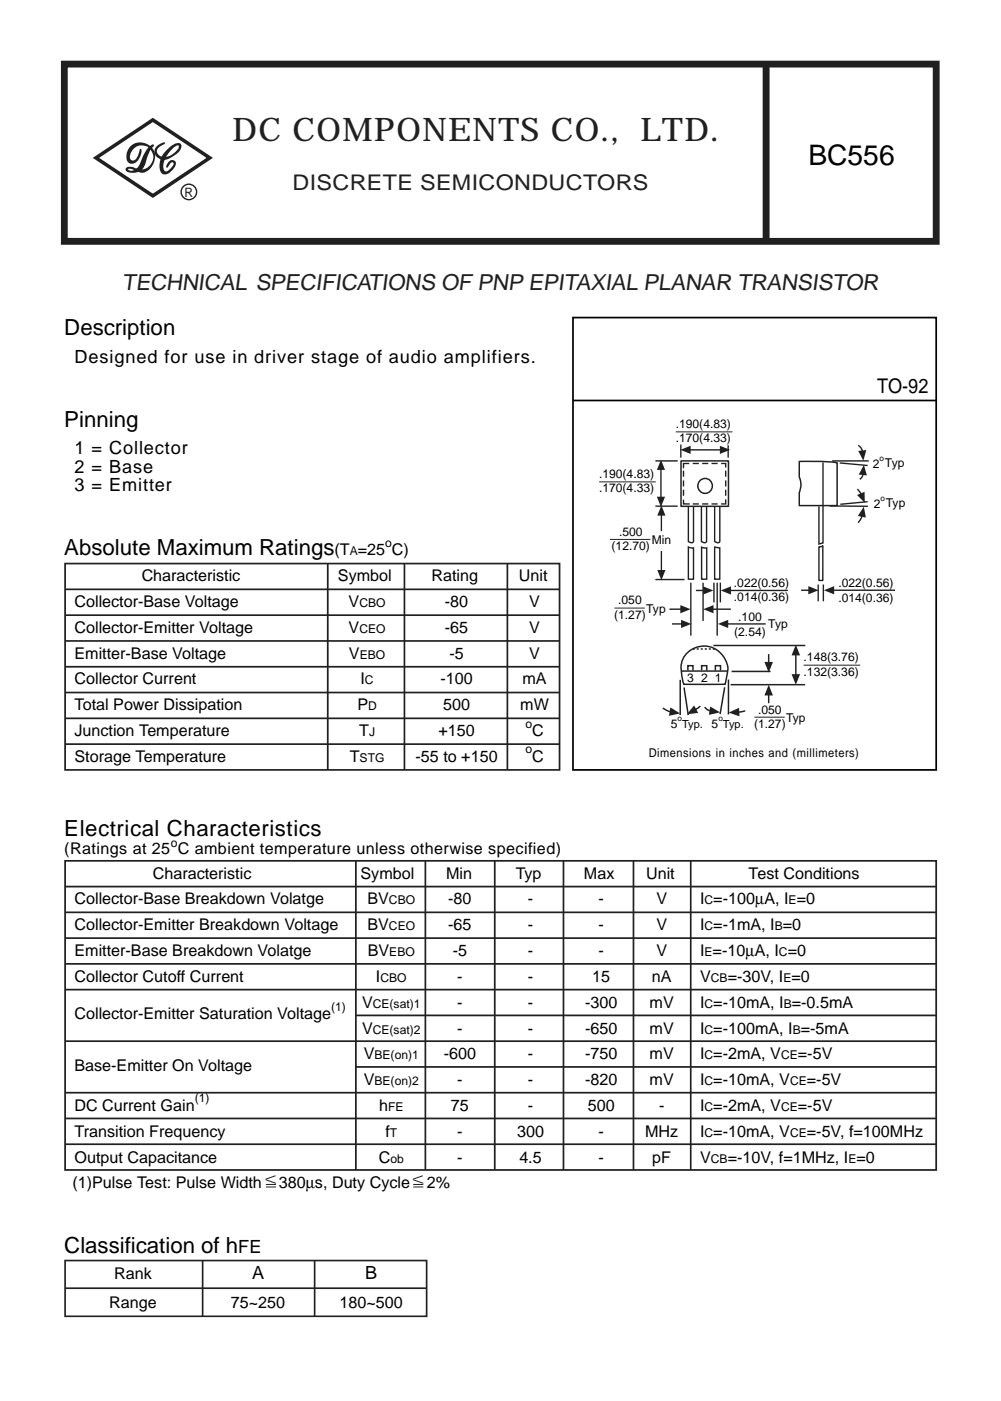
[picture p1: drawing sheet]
<svg xmlns="http://www.w3.org/2000/svg" width="175mm" height="245mm" viewBox="0 0 175 245" stroke-linecap="round" stroke-linejoin="round" font-family="sans-serif">
<path d="M11.2 11.2h152.4v31h-152.4z" fill="none" stroke="#231f20" stroke-width="1.2" stroke-linecap="butt"/>
<path d="M16.8 27.6l9.9-6.6 10 6.6-10 6.6z" fill="none" stroke="#231f20" stroke-width=".62" stroke-linecap="butt"/>
<circle cx="33" cy="33.5" r="1.35" fill="none" stroke="#231f20" stroke-width=".24"/>
<g fill="#231f20">
<path d="M22.7 25.7a2.58 2.58 0 0 1 3.6-.1 2.58 2.58 0 0 1 .2 3.6 1.95 1.95 0 0 1-2.9 .6l-.9-.3h-.3v.1a1.46 1.46 0 0 0 2.1-1 5.3 5.3 0 0 1 2.1-3.3h.2l.1 .1a6.9 6.9 0 0 0-1.6 3.4 2.2 2.2 0 0 1-3.3 1.1l-.1-.3a.99 .99 0 0 1 1.5-.3 2.16 2.16 0 0 0 3.1-.7 2.16 2.16 0 0 0-.9-3 2.08 2.08 0 0 0-2.9 2.1l.3 .3a1.03 1.03 0 0 0 1.2-1l.2-.7 .1-.3h.1a2.23 2.23 0 0 1-1.6 2.6 1.11 1.11 0 0 1-.9-1.5l.3-1z"/>
<path d="M27.3 25.7a2.44 2.44 0 0 1 1.4-.8l.1 .2-.5 .3a1.02 1.02 0 0 0-.9 1 1.02 1.02 0 0 0 1 1 3 3 0 0 0 2.9-1.7l-.1-.2a1.57 1.57 0 0 0-1.4 .8 3.6 3.6 0 0 0-1.2 3.3l.2 .3a.81 .81 0 0 0 1-.4 .93 .93 0 0 0 .5-1.1 1.05 1.05 0 0 0-1 .9h-.2a1.02 1.02 0 0 1 .4-1.1 1.02 1.02 0 0 1 1.2 0 1.66 1.66 0 0 1-.8 1.7 1.08 1.08 0 0 1-1.2 .6 1.08 1.08 0 0 1-.8-1.1 4.4 4.4 0 0 1 3.2-4.4h.3a.71 .71 0 0 1 .2 1.1 4.9 4.9 0 0 1-2.8 1.8 1.47 1.47 0 0 1-1.5-.6 1.47 1.47 0 0 1 0-1.6z"/>
</g>
<path d="M133.9 11.2v31" fill="none" stroke="#231f20" stroke-width="1.2" stroke-linecap="butt"/>
<path d="M100.2 70h63.4" fill="none" stroke="#000" stroke-width=".3"/>
<path d="M140.5 116.2h9.9M131.9 125.3h5.3" fill="none" stroke="#231f20" stroke-width=".17"/>
<path d="M119 80.5h8.3v8h-8.3zM139.7 80.6h3.8l2.8 .3v7.5h-6.6l.1-2.4a3.1 3.1 0 0 0-.1-2.7zM118.9 118.8v6.1M119.1 117.3h8.1M120.2 114a4.2 4.2 0 0 1 5.1-.4 4.2 4.2 0 0 1 1.7 4.7l-.2 1.3h-7.3a6.9 6.9 0 0 1-.1-4.4zM124.7 112.8h16.1M127.3 118.8v6.1M127.7 119.7h13M127.9 117.3h6.8M119.6 120.1l.7 4.9M126.7 120.1l-.8 4.7" fill="none" stroke="#231f20" stroke-width=".26"/>
<g fill="none" stroke="#231f20" stroke-width=".24">
<path d="M119 77.7v2.3M127.3 77.8v2.2M114.6 88.5h3.9M114.6 80.5h3.9M119.5 87.3v.8h1.1M119.5 82.2v1.1M119.5 84v1M119.5 85.6v1M120.3 95.6l.9 .1v5.5h-.9zM120.3 88.5v6.1a.65 .65 0 0 0 .9 .1v-6.1M120.5 81h-1v.8M121.1 81h1.1"/>
<path d="M121.1 88.1h1.1M122.6 95.6l.9 .1v5.5h-.9zM122.7 81h1.1M122.7 88.1h1.1M123.5 88.5v6.2a.65 .65 0 0 1-.9-.1v-6.1M124.4 81h1M124.4 88.1h1M124.9 95.6l.9 .1v5.5h-.9zM125.8 88.5v6.2a.65 .65 0 0 1-.9-.1v-6.1M126.1 81h.8v.7M126.9 87.3v.8h-.8M126.9 82.2v1.1"/>
<path d="M126.9 84v1M126.9 85.6v1M143.2 95.6l.6-.2v6h-.6zM143.9 80.8v14.1l-.7 .2v-6.6M145 88.4l6.7 .1M145.5 80.5h6.4M146.8 80.9l4.9 .4M151.7 87.7l-4.8 .4M114.6 101.3h5.1M120.8 101.8v9.3M122.9 101.8v6.7M124.6 106.5h3.2"/>
<path d="M124.8 101.8v3.5M125.4 101.8v9.3M125.9 101.8v3.5M143 102.1v3M143.9 102.1v3"/>
</g>
<path d="M121.1 113.4h4" fill="none" stroke="#231f20" stroke-width=".26" stroke-dasharray=".4 .4" stroke-linecap="butt"/>
<path d="M122.9 106.5l1.8-.8v1.5z" fill="#231f20"/>
<path d="M117 106.5h2" fill="none" stroke="#231f20" stroke-width=".24"/>
<path d="M118.9 105.7l1.8 .8-1.8 .7z" fill="#231f20"/>
<path d="M117.5 109h1.7" fill="none" stroke="#231f20" stroke-width=".24"/>
<path d="M119.1 108.3l1.7 .7-1.7 .7z" fill="#231f20"/>
<path d="M127.2 109h6.6" fill="none" stroke="#231f20" stroke-width=".24"/>
<path d="M125.5 109l1.8-.7v1.4z" fill="#231f20"/>
<path d="M140 103.1h1.4" fill="none" stroke="#231f20" stroke-width=".24"/>
<path d="M141.3 102.4l1.8 .7-1.8 .8z" fill="#231f20"/>
<path d="M145.7 103.1h10.8" fill="none" stroke="#231f20" stroke-width=".24"/>
<path d="M144 103.1l1.8-.7v1.5z" fill="#231f20"/>
<path d="M115.6 96.3v3.4" fill="none" stroke="#231f20" stroke-width=".24"/>
<path d="M114.9 99.6h1.4l-.7 1.8z" fill="#231f20"/>
<path d="M115.6 90v2.8" fill="none" stroke="#231f20" stroke-width=".24"/>
<path d="M115.6 88.3l.7 1.8h-1.4z" fill="#231f20"/>
<path d="M115.5 82v4.9" fill="none" stroke="#231f20" stroke-width=".24"/>
<g fill="#231f20">
<path d="M115.5 80.3l.8 1.8h-1.5z"/>
<path d="M114.8 86.8h1.5l-.8 1.8z"/>
</g>
<path d="M120.6 78.6h5.4" fill="none" stroke="#231f20" stroke-width=".24"/>
<g fill="#231f20">
<path d="M118.9 78.6l1.8-.7v1.4z"/>
<path d="M125.8 77.9l1.8 .7-1.8 .7z"/>
</g>
<path d="M134.4 114.3v1.5" fill="none" stroke="#231f20" stroke-width=".26"/>
<path d="M133.6 115.7h1.5l-.7 1.8z" fill="#231f20"/>
<path d="M134.4 121.4v1.5" fill="none" stroke="#231f20" stroke-width=".26"/>
<path d="M134.4 119.7l.7 1.8h-1.5z" fill="#231f20"/>
<path d="M139.1 114.4v3.5" fill="none" stroke="#231f20" stroke-width=".26"/>
<g fill="#231f20">
<path d="M139.1 112.7l.8 1.8h-1.5z"/>
<path d="M138.4 117.8h1.5l-.8 1.9z"/>
</g>
<path d="M122.4 123.4l-.8 .6" fill="none" stroke="#231f20" stroke-width=".26"/>
<path d="M121.3 123.3l.7 1.3-1.9 .2z" fill="#231f20"/>
<path d="M115.9 123.7l1.3 .7" fill="none" stroke="#231f20" stroke-width=".26"/>
<path d="M117.2 123.6l1.7 1.1-2 .4z" fill="#231f20"/>
<path d="M123.2 123.6l.5 .5 .5 .1" fill="none" stroke="#231f20" stroke-width=".26"/>
<path d="M124.1 123.5l1.8 1-2 .4z" fill="#231f20"/>
<path d="M130.3 124.2l-1.2 .2" fill="none" stroke="#231f20" stroke-width=".26"/>
<path d="M127.4 124.5l1.8-.8 .1 1.5z" fill="#231f20"/>
<path d="M150.7 90.2l-.7 1.1" fill="none" stroke="#231f20" stroke-width=".24"/>
<path d="M151 88.5l.4 1.9-1.4-.2z" fill="#231f20"/>
<path d="M149.9 85.5l.6 .8" fill="none" stroke="#231f20" stroke-width=".24"/>
<path d="M149.8 86.5l1.3-.6 .1 2z" fill="#231f20"/>
<path d="M150.8 82.9l-.1 .4-.4 .5" fill="none" stroke="#231f20" stroke-width=".24"/>
<path d="M151 81.2l.5 1.9-1.4-.2z" fill="#231f20"/>
<path d="M150 77.8l.6 .6 .1 .4" fill="none" stroke="#231f20" stroke-width=".24"/>
<path d="M150 78.8l1.4-.2-.5 1.9z" fill="#231f20"/>
<circle cx="123.3" cy="84.9" r="1.29" fill="none" stroke="#231f20" stroke-width=".26"/>
<path d="M121.6 103.2h1.4" fill="none" stroke="#231f20" stroke-width=".24"/>
<path d="M122.9 102.5l1.8 .7-1.8 .7z" fill="#231f20"/>
<path d="M127.7 103.2h10" fill="none" stroke="#231f20" stroke-width=".24"/>
<path d="M126 103.2l1.8-.7v1.4z" fill="#231f20"/>
<path d="M118.1 75.5h9.9M104.7 84.2h9.9M106.6 94.3h7.1M107.4 106.3h5.3M46.5 206.2l1.7 .6M46.5 207.4h1.7M46.5 207h1.7M48.2 205.5l-1.8 .6M72.2 206.2l1.8 .6M72.2 207.4h1.8M72.2 207h1.8M73.9 205.5l-1.8 .6" fill="none" stroke="#231f20" stroke-width=".17"/>
<path d="M120.2 117.2v-.9h.9v.9M122.6 117.2v-.9h.9v.9M125 117.2v-.9h1v.9" fill="none" stroke="#231f20" stroke-width=".26"/>
<path d="M100.2 55.5h63.4v79h-63.4z" fill="none" stroke="#000" stroke-width=".3"/>
<g fill="none" stroke="#231f20" stroke-width=".3">
<path d="M11.4 98.5h86.4v36h-86.4zM57.3 98.5v36M70.7 98.5v36M88.7 98.5v36M11.4 103h86.4M11.4 116.5h86.4M11.4 112h86.4M11.4 107.5h86.4M11.4 121h86.4M11.4 125.5h86.4M11.4 130h86.4M11.4 150.4h152.2v54.1h-152.2z"/>
<path d="M11.4 154.9h152.2M11.4 159.4h152.2M62.2 150.4v54.1M74.4 150.4v54.1M86.5 150.4v54.1M98.5 150.4v54.1M110.7 150.4v54.1M120.7 150.4v54.1M11.4 172.9h152.2M11.4 163.9h152.2M11.4 168.4h152.2M62.2 177.4h101.4"/>
<path d="M11.4 181.9h152.2M11.4 195.5h152.2M11.4 191h152.2M11.4 200h152.2M62.2 186.4h101.4"/>
</g>
<path d="M11.4 220.3h63.2v9.7h-63.2zM11.4 225.1h63.2M35.4 220.3v9.7M55 220.3v9.7" fill="none" stroke="#231f20" stroke-width=".29"/>
<text font-size="5.7" fill="#231f20" x="40.6" y="24.7">DC COMPONENTS CO., LTD.</text>
<text font-size="4.9" x="141.3" y="28.9">BC556</text>
<text font-size="3.9" fill="#231f20" x="21.4" y="50.7">TECHNICAL SPECIFICATIONS OF PNP EPITAXIAL PLANAR TRANSISTOR</text>
<g font-size="3.9">
<text x="11.2" y="58.6">Description</text>
<text x="11.2" y="74.7">Pinning</text>
<text x="11.2" y="97">Absolute Maximum Ratings</text>
<text x="11.2" y="146.1">Electrical Characteristics</text>
<text x="11.2" y="219">Classification of h</text>
</g>
<text font-size="3.8" fill="#231f20" x="51.1" y="33.2">DISCRETE SEMICONDUCTORS</text>
<text font-size="3.5" x="153.4" y="68.6">TO-92</text>
<g font-size="3.2">
<text x="13" y="63.4">Designed for use in driver stage of audio amplifiers.</text>
<text x="13" y="79.4">1 = Collector</text>
<text x="13" y="82.6">2 = Base</text>
<text x="13" y="85.8">3 = Emitter</text>
<text x="41.7" y="219">FE</text>
<text x="44.1" y="223.6">A</text>
<text x="63.8" y="223.6">B</text>
</g>
<g font-size="2.8">
<text x="24.8" y="101.5">Characteristic</text>
<text x="58.5" y="97">(T =25 C)</text>
<text x="59.1" y="101.5">Symbol</text>
<text x="75.4" y="101.5">Rating</text>
<text x="90.7" y="101.5">Unit</text>
<text x="13" y="106.1">Collector-Base Voltage</text>
<text x="60.9" y="106.1">V</text>
<text x="77.8" y="106.1">-80</text>
<text x="92.5" y="106.1">V</text>
<text x="13" y="110.6">Collector-Emitter Voltage</text>
<text x="60.9" y="110.6">V</text>
<text x="77.8" y="110.6">-65</text>
<text x="92.5" y="110.6">V</text>
<text x="13" y="115.1">Emitter-Base Voltage</text>
<text x="13" y="119.6">Collector Current</text>
<text x="61" y="115.1">V</text>
<text x="63" y="119.6">I</text>
<text x="77" y="119.6">-100</text>
<text x="78.6" y="115.1">-5</text>
<text x="91.3" y="119.6">mA</text>
<text x="92.5" y="115.1">V</text>
<text x="13" y="124.1">Total Power Dissipation</text>
<text x="62.5" y="124.1">P</text>
<text x="77.5" y="124.1">500</text>
<text x="90.9" y="124.1">mW</text>
<text x="13" y="128.6">Junction Temperature</text>
<text x="62.8" y="128.6">T</text>
<text x="76.6" y="128.6">+150</text>
<text x="93" y="128.6">C</text>
<text x="13" y="133.2">Storage Temperature</text>
<text x="61.1" y="133.2">T</text>
<text x="72.6" y="133.2">-55 to +150</text>
<text x="93" y="133.2">C</text>
<text x="11.2" y="149.2">(Ratings at 25 C ambient temperature unless otherwise specified)</text>
<text x="26.7" y="153.5">Characteristic</text>
<text x="63" y="153.5">Symbol</text>
<text x="78" y="153.5">Min</text>
<text x="90.2" y="153.5">Typ</text>
<text x="102.1" y="153.5">Max</text>
<text x="112.9" y="153.5">Unit</text>
<text x="130.9" y="153.5">Test Conditions</text>
<text x="13" y="158">Collector-Base Breakdown Volatge</text>
<text x="64.2" y="158">BV</text>
<text x="78.4" y="158">-80</text>
<text x="92.3" y="158">-</text>
<text x="104.6" y="158">-</text>
<text x="114.7" y="158">V</text>
<text x="122.4" y="158">I =-100µA, I =0</text>
<text x="13" y="167.1">Emitter-Base Breakdown Volatge</text>
<text x="13" y="162.6">Collector-Emitter Breakdown Voltage</text>
<text x="64.2" y="162.6">BV</text>
<text x="64.3" y="167.1">BV</text>
<text x="78.4" y="162.6">-65</text>
<text x="79.1" y="167.1">-5</text>
<text x="92.3" y="167.1">-</text>
<text x="92.3" y="162.6">-</text>
<text x="104.6" y="167.1">-</text>
<text x="104.6" y="162.6">-</text>
<text x="114.7" y="167.1">V</text>
<text x="114.7" y="162.6">V</text>
<text x="122.4" y="167.1">I =-10µA, I =0</text>
<text x="122.4" y="162.6">I =-1mA, I =0</text>
<text x="13" y="171.6">Collector Cutoff Current</text>
<text x="65.7" y="171.6">I</text>
<text x="79.9" y="171.6">-</text>
<text x="92.3" y="171.6">-</text>
<text x="103.5" y="171.6">15</text>
<text x="113.9" y="171.6">nA</text>
<text x="122.4" y="171.6">V</text>
<text x="127.2" y="171.6">=-30V, I =0</text>
<text x="13" y="178.1">Collector-Emitter Saturation Voltage</text>
<text x="63.3" y="176.1">V</text>
<text x="79.9" y="176.1">-</text>
<text x="92.3" y="176.1">-</text>
<text x="102.3" y="176.1">-300</text>
<text x="113.6" y="176.1">mV</text>
<text x="122.4" y="176.1">I =-10mA, I =-0.5mA</text>
<text x="63.3" y="180.6">V</text>
<text x="63.6" y="185.1">V</text>
<text x="77.6" y="185.1">-600</text>
<text x="79.9" y="180.6">-</text>
<text x="92.3" y="185.1">-</text>
<text x="92.3" y="180.6">-</text>
<text x="102.3" y="185.1">-750</text>
<text x="102.3" y="180.6">-650</text>
<text x="113.6" y="185.1">mV</text>
<text x="113.6" y="180.6">mV</text>
<text x="122.4" y="185.1">I =-2mA, V</text>
<text x="122.4" y="180.6">I =-100mA, I =-5mA</text>
<text x="139.5" y="185.1">=-5V</text>
<text x="13" y="187.1">Base-Emitter On Voltage</text>
<text x="63.6" y="189.6">V</text>
<text x="79.9" y="189.6">-</text>
<text x="92.3" y="189.6">-</text>
<text x="102.3" y="189.6">-820</text>
<text x="113.6" y="189.6">mV</text>
<text x="122.4" y="189.6">I =-10mA, V</text>
<text x="141" y="189.6">=-5V</text>
<text x="13" y="194.2">DC Current Gain</text>
<text x="66.3" y="194.2">h</text>
<text x="78.8" y="194.2">75</text>
<text x="92.3" y="194.2">-</text>
<text x="102.7" y="194.2">500</text>
<text x="115.2" y="194.2">-</text>
<text x="122.4" y="194.2">I =-2mA, V</text>
<text x="139.5" y="194.2">=-5V</text>
<text x="13" y="203.2">Output Capacitance</text>
<text x="13" y="198.7">Transition Frequency</text>
<text x="66.2" y="203.2">C</text>
<text x="67.4" y="198.7">f</text>
<text x="79.9" y="203.2">-</text>
<text x="79.9" y="198.7">-</text>
<text x="90.4" y="198.7">300</text>
<text x="90.8" y="203.2">4.5</text>
<text x="104.6" y="203.2">-</text>
<text x="104.6" y="198.7">-</text>
<text x="112.8" y="198.7">MHz</text>
<text x="114" y="203.2">pF</text>
<text x="122.4" y="203.2">V</text>
<text x="122.4" y="198.7">I =-10mA, V</text>
<text x="127.2" y="203.2">=-10V, f=1MHz, I =0</text>
<text x="141" y="198.7">=-5V, f=100MHz</text>
<text x="12.7" y="207.5">(1)Pulse Test: Pulse Width</text>
<text x="48.7" y="207.5">380µs, Duty Cycle</text>
<text x="74.6" y="207.5">2%</text>
<text x="20" y="223.6">Rank</text>
<text x="19.1" y="228.6">Range</text>
<text x="40.4" y="228.6">75~250</text>
<text x="59.3" y="228.6">180~500</text>
</g>
<text font-size="2.3" fill="#231f20" x="32.2" y="34.5">R</text>
<g font-size="2.1">
<text x="118.1" y="74.8">.190(4.83)</text>
<text x="118.1" y="77.3">.170(4.33)</text>
<text x="104.7" y="83.5">.190(4.83)</text>
<text x="152.6" y="81.7">2 Typ</text>
<text x="104.7" y="86">.170(4.33)</text>
<text x="152.7" y="88.7">2 Typ</text>
<text x="67.3" y="95.5">o</text>
<text x="108.2" y="93.6">.500</text>
<text x="113.9" y="95.1">Min</text>
<text x="61.1" y="97">A</text>
<text x="106.9" y="96.2">(12.70)</text>
<text x="62.8" y="106.1">CBO</text>
<text x="108.1" y="105.6">.050</text>
<text x="113" y="107.1">Typ</text>
<text x="128.3" y="102.6">.022(0.56)</text>
<text x="128.3" y="105.1">.014(0.36)</text>
<text x="146.6" y="102.6">.022(0.56)</text>
<text x="146.6" y="105.2">.014(0.36)</text>
<text x="62.8" y="110.6">CEO</text>
<text x="107.4" y="108.2">(1.27)</text>
<text x="128.3" y="111.1">(2.54)</text>
<text x="129.1" y="108.5">.100</text>
<text x="134.3" y="109.8">Typ</text>
<text x="62.9" y="115.1">EBO</text>
<text x="63.8" y="119.6">C</text>
<text x="120.1" y="119.2">3</text>
<text x="122.6" y="119.2">2</text>
<text x="125" y="119.2">1</text>
<text x="140.5" y="115.5">.148(3.76)</text>
<text x="140.5" y="118.1">.132(3.36)</text>
<text x="64.3" y="124.1">D</text>
<text x="132.5" y="124.7">.050</text>
<text x="64.5" y="128.6">J</text>
<text x="91.8" y="127.1">o</text>
<text x="91.8" y="131.7">o</text>
<text x="117.3" y="127.2">5 Typ.</text>
<text x="124.4" y="127.2">5 Typ.</text>
<text x="131.8" y="127.2">(1.27)</text>
<text x="137.4" y="126.1">Typ</text>
<text x="62.9" y="133.2">STG</text>
<text x="113.4" y="132.3">Dimensions in inches and (millimeters)</text>
<text x="29.8" y="148">o</text>
<text x="68" y="158">CBO</text>
<text x="123.2" y="158">C</text>
<text x="137.8" y="158">E</text>
<text x="68" y="162.6">CEO</text>
<text x="68.1" y="167.1">EBO</text>
<text x="123.2" y="167.1">E</text>
<text x="123.2" y="162.6">C</text>
<text x="135.4" y="162.6">B</text>
<text x="136.2" y="167.1">C</text>
<text x="66.5" y="171.6">CBO</text>
<text x="124.3" y="171.6">CB</text>
<text x="136.9" y="171.6">E</text>
<text x="57.9" y="176.6">(1)</text>
<text x="65.2" y="176.1">CE(sat)1</text>
<text x="123.2" y="176.1">C</text>
<text x="137" y="176.1">B</text>
<text x="65.2" y="180.6">CE(sat)2</text>
<text x="65.5" y="185.1">BE(on)1</text>
<text x="123.2" y="185.1">C</text>
<text x="123.2" y="180.6">C</text>
<text x="136.5" y="185.1">CE</text>
<text x="138.6" y="180.6">B</text>
<text x="65.5" y="189.6">BE(on)2</text>
<text x="123.2" y="189.6">C</text>
<text x="138.1" y="189.6">CE</text>
<text x="34" y="192.7">(1)</text>
<text x="67.8" y="194.2">FE</text>
<text x="123.2" y="194.2">C</text>
<text x="136.5" y="194.2">CE</text>
<text x="68.2" y="198.7">T</text>
<text x="68.2" y="203.2">ob</text>
<text x="123.2" y="198.7">C</text>
<text x="124.3" y="203.2">CB</text>
<text x="138.1" y="198.7">CE</text>
<text x="148.3" y="203.2">E</text>
</g>
<g font-size="1.4">
<text x="153.8" y="80.5">o</text>
<text x="153.9" y="87.5">o</text>
<text x="118.4" y="126">o</text>
<text x="125.6" y="126">o</text>
</g>
</svg>
